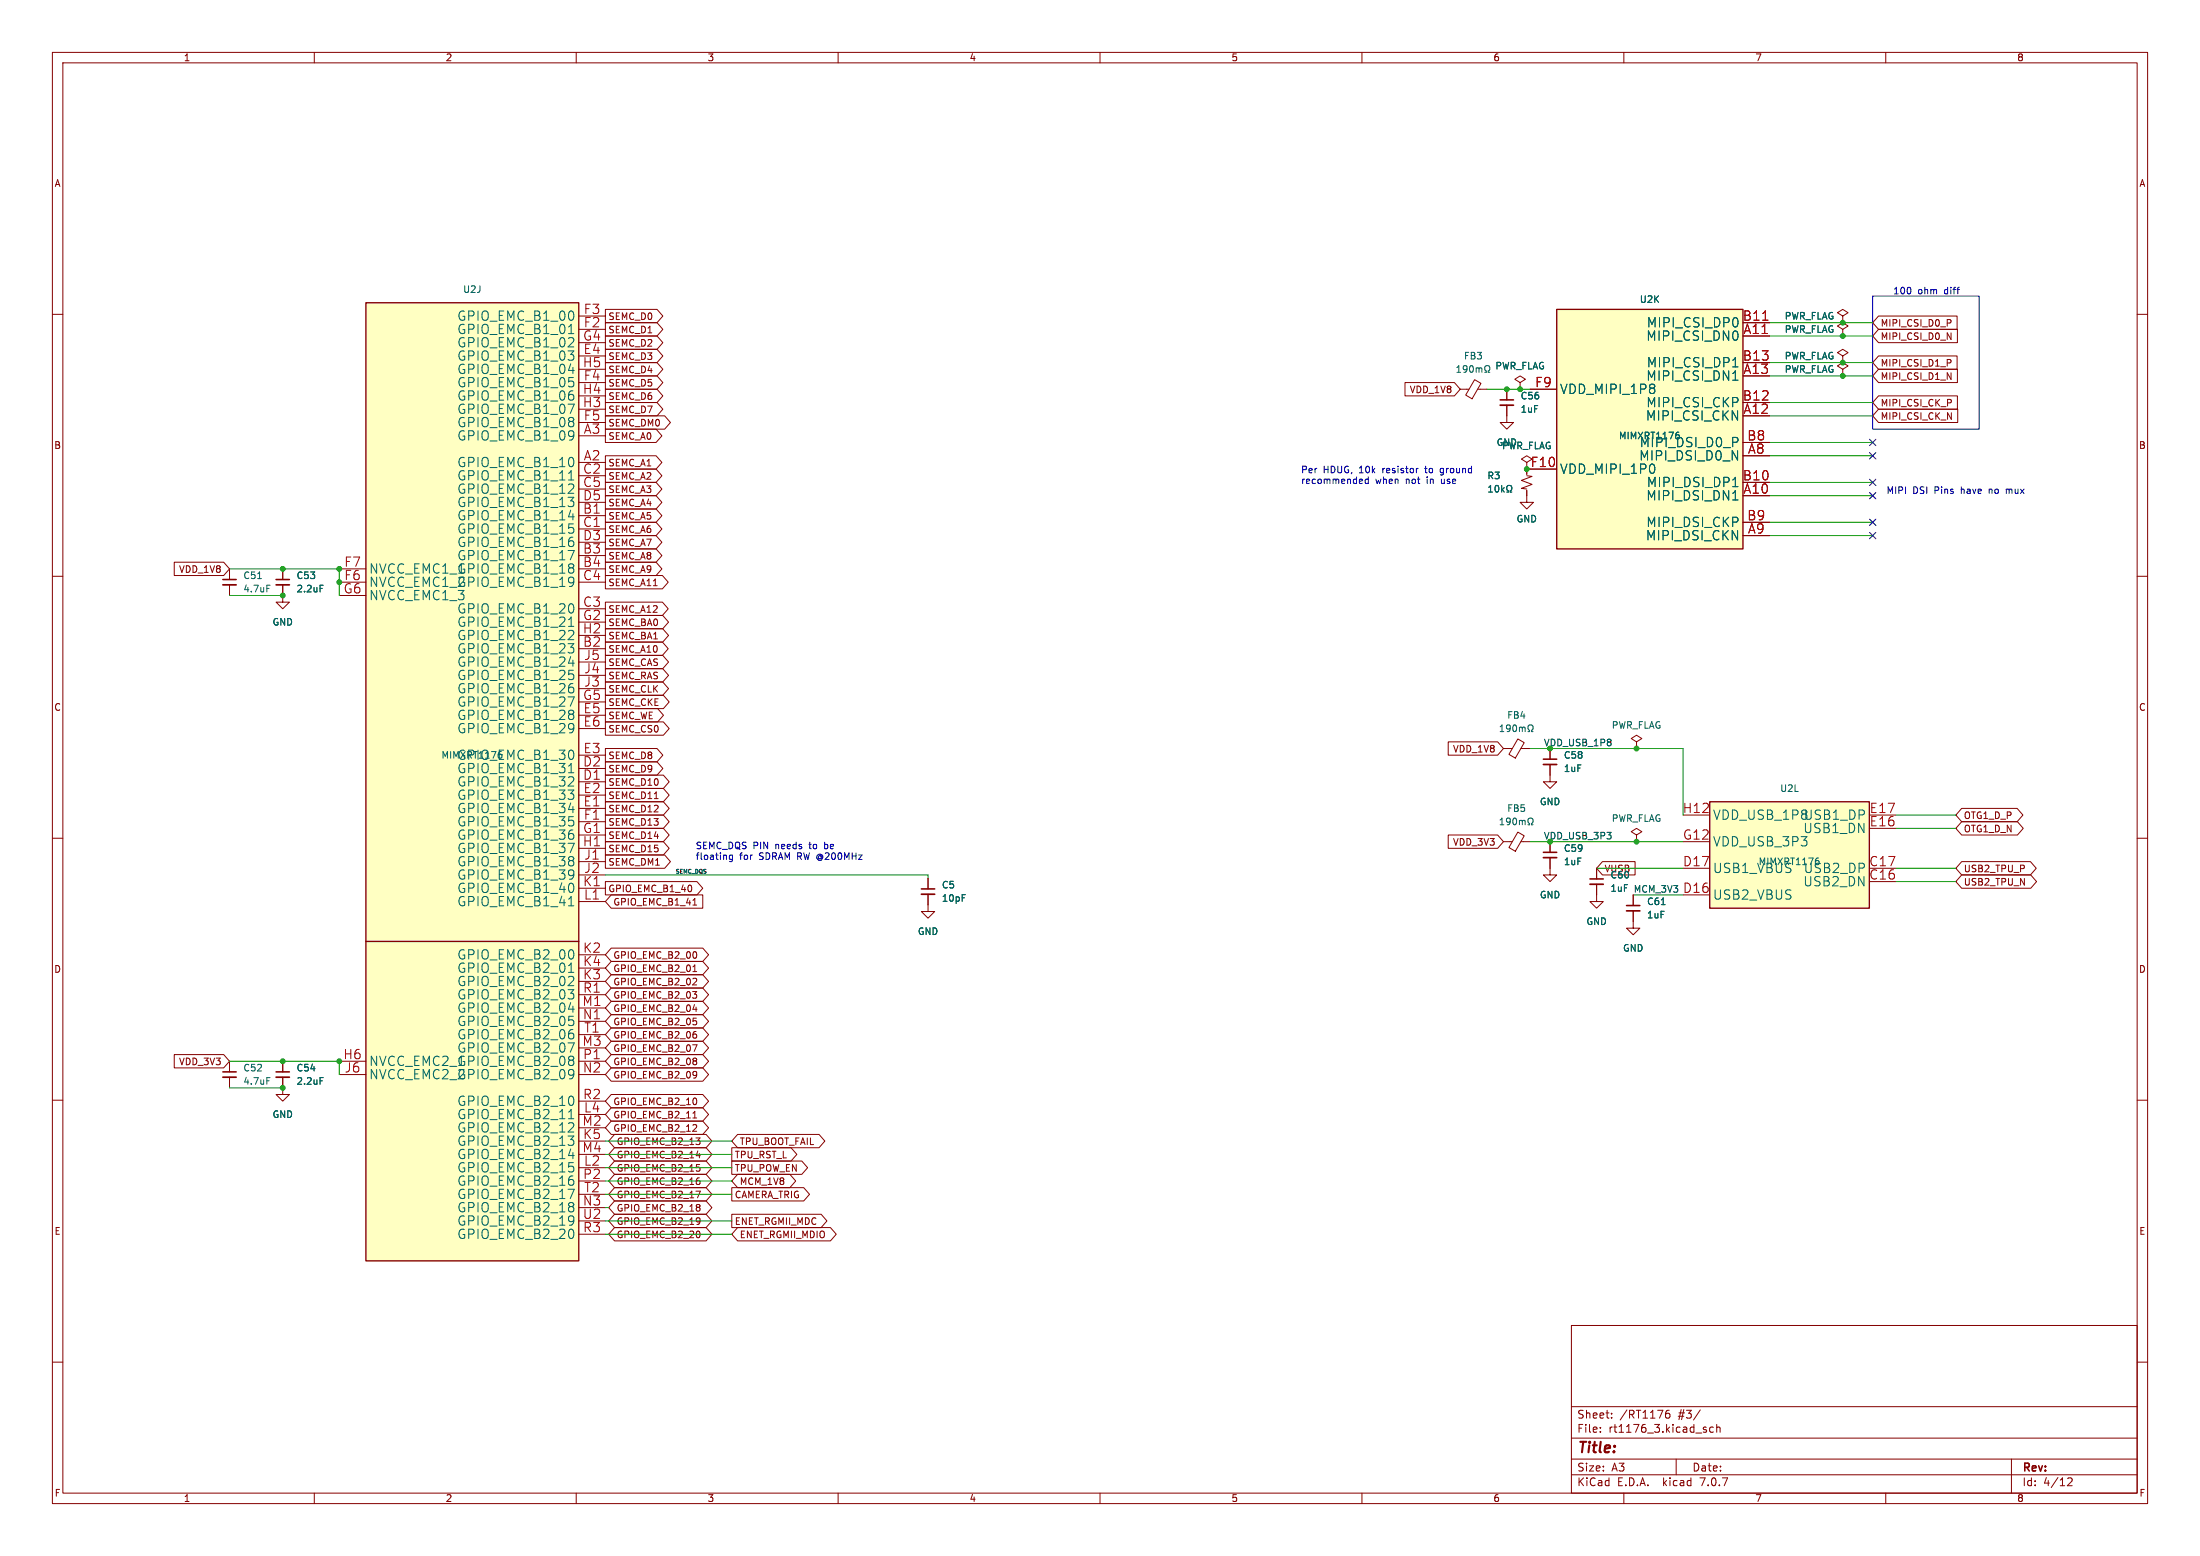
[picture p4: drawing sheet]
<svg xmlns="http://www.w3.org/2000/svg" width="420mm" height="297mm" viewBox="0 0 420 297" stroke-linecap="round" stroke-linejoin="round" font-family="sans-serif">
<g fill="none" stroke="#840000" stroke-width=".19">
<path d="M10 10h400v277h-400zM12 12h396v273h-396zM60 10v2M110 10v2M160 10v2M210 10v2M260 10v2M310 10v2M360 10v2M10 60h2M115.6 59.1h9.8l1.1 1.2-1.1 1.3h-9.8zM408 60h2"/>
<path d="M110.5 67.9h5.1M110.5 62.9h5.1M110.5 60.3h5.1M110.5 73h5.1M110.5 65.4h5.1M110.5 78.1h5.1M110.5 75.6h5.1M110.5 70.5h5.1M115.6 74.3h9.8l1.1 1.3-1.1 1.2h-9.8zM115.6 71.8h9.8l1.1 1.2-1.1 1.3h-9.8zM115.6 64.1h9.8l1.1 1.3-1.1 1.3h-9.8zM115.6 66.7h9.8l1.1 1.2-1.1 1.3h-9.8z"/>
<path d="M115.6 61.6h9.8l1.1 1.3-1.1 1.2h-9.8zM115.6 69.2h9.8l1.1 1.3-1.1 1.3h-9.8zM115.6 79.4h11.3l1.1 1.2-1.1 1.3h-11.3zM115.6 76.8h9.8l1.1 1.3-1.1 1.3h-9.8zM268.2 73h9.5l1.1 1.3-1.1 1.3h-9.5zM278.8 74.3h1.6M281.5 72.5l1.2 .7-1.7 2.9-1.2-.7zM282.1 74.3h1.7M287.7 77.3v3.3h1.2l-1.2 1.3-1.3-1.3h1.3M287.7 74.3v2M290.2 73l1-.6-1-.6-1 .6 1 .6v1.3M290.2 74.3h.1"/>
<path d="M292.1 74.3h5.1M332.7 64.1h5.1M332.7 79.4h5.1M332.7 71.8h5.1M332.7 61.6h5.1M332.7 76.8h5.1M332.7 69.2h5.1M351.8 70.5l1-.6-1-.7-1 .7 1 .6v1.3M351.8 71.8h.1M351.8 67.9l1-.6-1-.6-1 .6 1 .6v1.3M351.8 69.2h.1M351.8 60.3l1-.6-1-.6-1 .6 1 .6v1.3"/>
<path d="M351.8 61.6h.1M351.8 62.9l1-.7-1-.6-1 .6 1 .7v1.2M351.8 64.1h.1M358.6 78.1h15.1v2.5h-15.1l-1.1-1.2zM358.6 62.9h15.1v2.5h-15.1l-1.1-1.3zM358.6 75.6h15.1v2.5h-15.1l-1.1-1.3zM358.6 70.5h15.1v2.5h-15.1l-1.1-1.2zM358.6 67.9h15v2.6h-15l-1.1-1.3zM358.6 60.3h15v2.6h-15l-1.1-1.3zM372.4 68.7v.5M372.4 61.1v.4M110.5 88.3h5.1"/>
<path d="M110.5 83.2h5.1M110.5 98.4h5.1M110.5 90.8h5.1M110.5 93.3h5.1M110.5 95.9h5.1M110.5 80.6h5.1M115.6 87h9.6l1.2 1.3-1.2 1.2h-9.6zM115.6 94.6h9.6l1.2 1.3-1.2 1.3h-9.6zM115.6 97.2h9.6l1.2 1.2-1.2 1.3h-9.6zM115.6 99.7h9.6l1.2 1.3-1.2 1.2h-9.6zM115.6 89.5h9.6l1.2 1.3-1.2 1.3h-9.6zM115.6 92.1h9.6l1.2 1.2-1.2 1.3h-9.6z"/>
<path d="M115.6 81.9h9.6l1.2 1.3-1.2 1.3h-9.6zM291.5 93.6v2.3h1.2l-1.2 1.3-1.3-1.3h1.3M291.5 88.3l1-.7-1-.6-1.1 .6 1.1 .7v1.2M291.5 89.5h.1M291.5 90.8l1 .1-2.1 .8 2.1 .8-2.1 .7 1.1 .1M291.5 89.5v1.1M292.1 89.5h5.1M332.7 94.6h5.1M332.7 87h5.1M332.7 92.1h5.1M332.7 84.5h5.1M332.7 99.7h5.1"/>
<path d="M10 110h2M33.3 107.3h9.4l1.1 1.3-1.1 1.3h-9.4zM43.8 108.6v2M43.8 111.6v2.1M54 111.6v3.3h1.2l-1.2 1.3-1.3-1.3h1.3M54 108.6v2M64.8 108.6h5M64.8 111.1h5M64.8 113.7h5M110.5 106h5.1M110.5 108.6h5.1M110.5 101h5.1"/>
<path d="M110.5 116.2h5.1M110.5 111.1h5.1M110.5 103.5h5.1M110.5 118.7h5.1M115.6 107.3h9.6l1.2 1.3-1.2 1.3h-9.6zM115.6 104.8h9.6l1.2 1.2-1.2 1.3h-9.6zM115.6 109.9h10.9l1.1 1.2-1.1 1.3h-10.9zM115.6 114.9h10.9l1.1 1.3-1.1 1.3h-10.9zM115.6 117.5h10.9l1.1 1.2-1.1 1.3h-10.9zM115.6 102.2h9.6l1.2 1.3-1.2 1.3h-9.6zM332.7 102.2h5.1M408 110h2"/>
<path d="M110.5 123.8h5.1M110.5 136.5h5.1M110.5 139.1h5.1M110.5 134h5.1M110.5 121.3h5.1M110.5 131.4h5.1M110.5 128.9h5.1M110.5 126.4h5.1M115.6 122.6h10.9l1.1 1.2-1.1 1.3h-10.9zM115.6 137.8h11l1.2 1.3-1.2 1.2h-11zM115.6 120h10.9l1.1 1.3-1.1 1.3h-10.9zM115.6 135.3h10l1.1 1.2-1.1 1.3h-10z"/>
<path d="M115.6 125.1h10.9l1.1 1.3-1.1 1.2h-10.9zM115.6 127.6h10.9l1.1 1.3-1.1 1.3h-10.9zM115.6 132.7h11l1.2 1.3-1.2 1.3h-11zM115.6 130.2h10.9l1.1 1.2-1.1 1.3h-10.9zM10 160h2M110.5 149.2h5.1M110.5 146.7h5.1M110.5 154.3h5.1M110.5 151.8h5.1M110.5 144.1h5.1M110.5 156.8h5.1M110.5 159.4h5.1"/>
<path d="M115.6 158.1h11l1.2 1.3-1.2 1.3h-11zM115.6 142.9h9.8l1.1 1.2-1.1 1.3h-9.8zM115.6 148h11l1.2 1.2-1.2 1.3h-11zM115.6 155.6h11l1.2 1.2-1.2 1.3h-11zM115.6 153h11l1.2 1.3-1.2 1.3h-11zM115.6 145.4h9.8l1.1 1.3-1.1 1.3h-9.8zM115.6 150.5h11l1.2 1.3-1.2 1.2h-11zM276.5 159.4h9.4l1.1 1.3-1.1 1.2h-9.4zM276.5 141.6h9.4l1.1 1.3-1.1 1.2h-9.4zM287 142.9h1.7M289.8 158.8l1.2 .7-1.7 3-1.2-.7zM289.8 141l1.2 .8-1.7 2.9-1.2-.7z"/>
<path d="M290.3 142.9h1.8M295.9 145.9v3.3h1.3l-1.3 1.3-1.3-1.3h1.3M295.9 142.9v2M312.4 141.6l1-.6-1-.7-1 .7 1 .6v1.3M312.4 142.9h.1M312.4 159.4l1-.6-1-.7-1 .7 1 .6v1.3M321.3 155.6h5.1M356.9 158.1h5M356.9 155.6h5M374.5 156.8h10.6l1.2 1.3-1.2 1.3h-10.6l-1.1-1.3zM374.5 154.3h10.6l1.1 1.3-1.1 1.2h-10.6l-1.1-1.2zM408 160h2"/>
<path d="M110.5 161.9h5.1M110.5 164.5h5.1M110.5 167h5.1M110.5 169.5h5.1M110.5 172.1h5.1M115.6 160.7h11l1.2 1.2-1.2 1.3h-11zM115.6 163.2h11.3l1.1 1.3-1.1 1.2h-11.3zM115.6 168.3h17.5l1.1 1.2-1.1 1.3h-17.5zM116.7 170.8h17.5v2.6h-17.5l-1.1-1.3zM132 169.2v.8M132.3 172.8h.7M177.2 170.7v3.3h1.2l-1.2 1.3-1.3-1.3h1.3"/>
<path d="M177.2 167.6v2.1M287 160.7h1.7M290.3 160.7h1.8M295.9 163.7v3.3h1.3l-1.3 1.3-1.3-1.3h1.3M295.9 160.7v2M304.8 168.8v3.3h1.3l-1.3 1.3-1.3-1.3h1.3M304.8 165.7v2.1M305.9 164.5h6.2v2.5h-6.2l-1.1-1.3zM311.8 173.9v3.3h1.3l-1.3 1.2-1.3-1.2h1.3M311.8 170.8v2M312.4 160.7h.1M321.3 165.7h5.1"/>
<path d="M321.3 170.8h5.1M321.3 160.7h5.1M356.9 168.3h5M356.9 165.7h5M374.5 164.5h13.1l1.1 1.2-1.1 1.3h-13.1l-1.1-1.3zM374.5 167h13.2l1.1 1.3-1.1 1.2h-13.2l-1.1-1.2zM110.5 182.2h5.1M110.5 187.3h5.1M110.5 184.8h5.1M110.5 192.4h5.1M110.5 194.9h5.1M110.5 189.9h5.1"/>
<path d="M110.5 197.5h5.1M116.7 193.7h17.5l1.1 1.2-1.1 1.3h-17.5l-1.1-1.3zM116.7 196.2h17.5l1.1 1.3-1.1 1.3h-17.5l-1.1-1.3zM116.7 181h17.5l1.1 1.2-1.1 1.3h-17.5l-1.1-1.3zM116.7 188.6h17.5l1.1 1.3-1.1 1.2h-17.5l-1.1-1.2zM116.7 183.5h17.5l1.1 1.3-1.1 1.3h-17.5l-1.1-1.3zM116.7 186.1h17.5l1.1 1.2-1.1 1.3h-17.5l-1.1-1.3zM116.7 191.1h17.5l1.1 1.3-1.1 1.3h-17.5l-1.1-1.3zM116.7 198.8h17.5l1.1 1.2-1.1 1.3h-17.5l-1.1-1.3zM132.2 189.3h.8l-.4 .4M132.2 188h.8M132.2 199.4h.9l-.6 1.3"/>
<path d="M132.3 185.5h.7M132.3 192.7h.8M132.9 195v.5M132.9 181.9v.8M132.9 186.8v.5M132.9 189.9v.5M132.9 197.5v.5M10 210h2M33.3 201.3h9.4l1.1 1.3-1.1 1.2h-9.4zM43.8 202.6v2M43.8 205.6v2M54 205.6v3.3h1.2l-1.2 1.3-1.3-1.3h1.3"/>
<path d="M54 202.6v2M64.8 202.6h5M64.8 205.1h5M110.5 202.6h5.1M110.5 205.1h5.1M110.5 217.8h5.1M110.5 212.7h5.1M110.5 215.3h5.1M110.5 200h5.1M110.5 210.2h5.1M116.7 201.3h17.5l1.1 1.3-1.1 1.2h-17.5l-1.1-1.2zM116.7 203.8h17.5l1.1 1.3-1.1 1.3h-17.5l-1.1-1.3z"/>
<path d="M116.7 208.9h17.5l1.1 1.3-1.1 1.3h-17.5l-1.1-1.3zM116.7 211.5h17.5l1.1 1.2-1.1 1.3h-17.5l-1.1-1.3zM116.7 214h17.5l1.1 1.3-1.1 1.2h-17.5l-1.1-1.2zM117.3 216.5h17.5l1.1 1.3-1.1 1.3h-17.5l-1.1-1.3zM117.3 219.1h17.5l1.1 1.2-1.1 1.3h-17.5l-1.1-1.3zM132.2 215.9h.8M132.3 213.4h.7M132.9 217.2h.7l-.4 .5M132.9 202.1v.3M132.9 202.6v.5M132.9 204.6v.9M132.9 209.8v.8"/>
<path d="M132.9 214.8v.4M133 205l-.1 .2M133.6 217.8v.6M139.7 219.1h11.3l1.1 1.2-1.1 1.3h-11.3zM140.8 216.5h15.6l1.1 1.3-1.1 1.3h-15.6l-1.1-1.3zM408 210h2M110.5 222.9h5.1M110.5 220.3h5.1M110.5 230.5h5.1M110.5 225.4h5.1M110.5 235.6h5.1M110.5 228h5.1"/>
<path d="M110.5 233h5.1M117.3 234.3h17.5l1.1 1.3-1.1 1.3h-17.5l-1.1-1.3zM117.3 231.8h17.5l1.1 1.2-1.1 1.3h-17.5l-1.1-1.3zM117.3 221.6h17.5l1.1 1.3-1.1 1.3h-17.5l-1.1-1.3zM117.3 226.7h17.5l1.1 1.3-1.1 1.2h-17.5l-1.1-1.2zM117.3 224.2h17.5l1.1 1.2-1.1 1.3h-17.5l-1.1-1.3zM117.3 229.2h17.5l1.1 1.3-1.1 1.3h-17.5l-1.1-1.3zM132.9 227.4h.8l-.5 1.2M132.9 220.6h.8M133.6 235.2v.8M133.6 222.9v.5M133.6 225.4v.6"/>
<path d="M133.6 230v.3M133.6 230.6v.5M133.6 232.6v.8M133.6 233v.1M139.7 231.8h17.1l1.1 1.2-1.1 1.3h-17.1zM139.7 221.6h13.4l1.1 1.3-1.1 1.3h-13.4zM139.7 226.7h13.7l1.1 1.3-1.1 1.2h-13.7zM140.8 234.3h17.7l1.1 1.3-1.1 1.3h-17.7l-1.1-1.3zM140.8 224.2h10l1.1 1.2-1.1 1.3h-10l-1.1-1.3zM10 260h2M300 253h108v32h-108zM408 260h2"/>
<path d="M300 278.5h108M300 274.5h108M300 268.5h108M305.5 273.2v.2M305.5 272.5v.1M307.7 270.5v.2M307.7 269.8v.1M318.7 269.2a.59 .59 0 0 0-.8 .6v.6l.2 .2 .4 .1 .2-.2 .1-.5-.1-.2h-.5l-.3 .2M320 278.5v3M324.6 269.1l-1.3 1.9M325.7 273v.3M327.1 272.5l-.4-.1-.3 .3 .1 .6h.6"/>
<path d="M327.7 272.5l.2-.1 .4 .1 .1 .9M327.7 271.9v1.5M384 278.5v6.5M60 285v2M110 285v2M160 285v2M210 285v2M260 285v2M300 281.5h108M310 285v2M360 285v2M394.7 282.2l.6-.1 .2 .1 .1 .3-.9 1.1h.9"/>
</g>
<path d="M286.4 77.3h2.5M42.5 111.6h2.6M52.7 111.6h2.5M294.6 145.9h2.6M175.9 170.7h2.5M294.6 163.7h2.6M303.5 168.8h2.6M310.5 173.9h2.6M42.5 205.6h2.6M52.7 205.6h2.5" fill="none" stroke="#840000" stroke-width=".33"/>
<path d="M286.4 76.3h2.5M42.5 110.6h2.6M52.7 110.6h2.5M294.6 144.9h2.6M175.9 169.7h2.5M294.6 162.7h2.6M303.5 167.8h2.6M310.5 172.8h2.6M42.5 204.6h2.6M52.7 204.6h2.5" fill="none" stroke="#840000" stroke-width=".3"/>
<g fill="none" stroke="#006464" stroke-width=".19">
<path d="M108.5 63.7h1M278.1 71.1h.7M278.1 70.2l.4-.4v1.3M280.1 70.3l-.3 .3-.3-.1-.2-.2 .1-.4 .4-.1 .3 .2-.1 .8-.2 .2-.3 .1M280.7 69.9l.1-.1a.68 .68 0 0 1 .5 .6 .68 .68 0 0 1-.5 .7l-.3-.5zM281.8 70.2v.9M281.8 70.3l.4-.1 .2 .2M282.4 70.4l.1-.2 .3 .1 .1 .8M282.4 70.4v.7M283.4 71.1h.3v-.3a.54 .54 0 0 1-.2-.7 .54 .54 0 0 1 .7-.2l.2 .6-.3 .3v.3h.3M330.8 72.6h1M330.8 70h1"/>
<path d="M108.5 91.6h1M284.2 93.9h.7M284.2 93l.4-.3v1.2M285.5 92.8l.2-.1a.68 .68 0 0 1 .5 .6 .68 .68 0 0 1-.5 .6l-.3-.5zM286.7 92.7v1.2M286.8 93.4l.4 .5M287.2 93.1l-.5 .5M287.6 93.9h.3v-.2a.54 .54 0 0 1-.2-.8 .54 .54 0 0 1 .7-.2l.2 .6-.3 .4v.2h.3M320.3 82.5h.2M330.8 95.4h1M330.8 92.9h1M49.2 110.4h.7"/>
<path d="M50.9 111.7h.6M61.1 111.7h.6M108.5 119.6h1M286.4 138.7l.3-.3v1.2M286.4 139.6h.7M288.3 138.9l-.2 .3-.4-.1-.1-.2v-.4l.5-.1 .2 .2v.7l-.2 .3h-.4M288.9 138.5l.2-.1a.68 .68 0 0 1 .4 .6 .68 .68 0 0 1-.4 .6l-.3-.4zM290.1 138.8v.8M290.1 138.9l.3-.1 .2 .2M290.6 139v.6M290.6 139l.2-.2 .3 .1 .1 .7M291.7 139.6h.3v-.2a.54 .54 0 0 1-.3-.7 .54 .54 0 0 1 .8-.3l.2 .6-.3 .4v.2h.3"/>
<path d="M108.5 147.5h1M286.4 157.4h.7M286.4 156.5l.3-.3v1.2M288.3 156.7l-.2 .2h-.4l-.1-.2v-.4l.5-.1 .2 .2v.7l-.2 .3h-.4M288.9 156.3l.2-.1a.68 .68 0 0 1 .4 .6 .68 .68 0 0 1-.4 .6l-.3-.5zM290.1 156.6v.8M290.1 156.7l.3-.1 .2 .2M290.6 156.8l.2-.2h.3l.1 .8M290.6 156.8v.6M291.7 157.4h.3v-.2a.54 .54 0 0 1-.3-.8 .54 .54 0 0 1 .8-.2l.2 .6-.3 .4v.2h.3M108.5 172.9h1M317.2 172.7h.7"/>
<path d="M346.9 163.8h.3M108.5 185.6h1M50.9 205.7h.6M61.1 205.7h.6M108.5 213.5h1"/>
</g>
<g fill="#ffffc2" stroke="#ffffc2" stroke-width=".19">
<path d="M69.8 57.8h40.7v182.9h-40.7z"/>
<path d="M326.4 153h30.5v20.4h-30.5z"/>
<path d="M297.2 59.1h35.5v45.7h-35.5z"/>
</g>
<path d="M69.8 57.8h40.7v182.9h-40.7zM297.2 59.1h35.5v45.7h-35.5zM326.4 153h30.5v20.4h-30.5zM69.8 179.7h40.7" fill="none" stroke="#840000" stroke-width=".25"/>
<path d="M336.5 61.1h1" fill="none" stroke="#a90000" stroke-width=".19"/>
<path d="M357.5 56.5h20.3v25.4h-20.3zM260.1 91.5v.3l-.6 .1M261.2 91v1.3M261.2 91.5l-.4-.1-.2 .3 .1 .5h.5M270.8 89.4l-.3 .1M275 90.6l.1 .1M275.2 89.4l-.3 .2v.4l.3 .3M383 93.4v.8M383.2 93.4l-.2 .1M139.8 163.2v1l-.2 .3-.3-.1M139.8 163.3l-.3-.1-.3 .2 .1 .6h.5" fill="none" stroke="#0000c2" stroke-width=".19"/>
<g fill="none" stroke="#009600" stroke-width=".19">
<path d="M283.8 74.3h8.3M337.8 64.1h19.7M337.8 61.6h19.7M337.8 79.4h19.7M337.8 71.8h19.7M337.8 69.2h19.7M337.8 76.8h19.7M291.5 89.5h.6M337.8 84.5h19.7M337.8 94.6h19.7M337.8 92.1h19.7M337.8 99.7h19.7"/>
<path d="M337.8 87h19.7M43.8 108.6h21v5.1M43.8 113.7h10.2M337.8 102.2h19.7M292.1 142.9h29.2v12.7M361.9 158.1h11.5M361.9 155.6h11.5M115.6 167h61.6v.6M292.1 160.7h29.2M304.8 165.7h16.5M311.8 170.8h9.5M361.9 165.7h11.5"/>
<path d="M361.9 168.3h11.5M43.8 202.6h21v2.5M43.8 207.6h10.2M115.6 217.8h24.1M115.6 230.5h.6M115.6 228h24.1M115.6 222.9h24.1M115.6 233h24.1M115.6 225.4h24.1M115.6 235.6h24.1M115.6 220.3h24.1"/>
</g>
<path d="M356.9 99.1l1.2 1.2M356.9 91.5l1.2 1.2M356.9 86.4l1.2 1.2M356.9 94l1.2 1.2M356.9 83.8l1.2 1.3M358.1 99.1l-1.2 1.2M358.1 91.5l-1.2 1.2M358.1 86.4l-1.2 1.2M358.1 94l-1.2 1.2M358.1 83.8l-1.2 1.3M356.9 101.6l1.2 1.2M358.1 101.6l-1.2 1.2" fill="none" stroke="#000084" stroke-width=".19"/>
<g fill="#009600" stroke="#009600" stroke-width=".19">
<circle cx="351.8" cy="71.8" r=".46"/>
<circle cx="351.8" cy="64.1" r=".46"/>
<circle cx="351.8" cy="61.6" r=".46"/>
<circle cx="351.8" cy="69.2" r=".46"/>
<circle cx="291.5" cy="89.5" r=".46"/>
<circle cx="287.7" cy="74.3" r=".46"/>
<circle cx="312.4" cy="142.9" r=".46"/>
<circle cx="290.2" cy="74.3" r=".46"/>
<circle cx="312.4" cy="160.7" r=".46"/>
<circle cx="64.8" cy="111.1" r=".46"/>
<circle cx="64.8" cy="108.6" r=".46"/>
<circle cx="54" cy="113.7" r=".46"/>
<circle cx="54" cy="108.6" r=".46"/>
<circle cx="64.8" cy="202.6" r=".46"/>
<circle cx="54" cy="207.6" r=".46"/>
<circle cx="54" cy="202.6" r=".46"/>
</g>
<text font-size="2.8" fill="#840000" x="301" y="277.9">Title:</text>
<g font-size="2.5" fill="#006464">
<text x="87.3" y="64">GPIO_EMC_B1_01</text>
<text x="87.3" y="61.4">GPIO_EMC_B1_00</text>
<text x="314.3" y="65.3">MIPI_CSI_DN0</text>
<text x="314.4" y="62.7">MIPI_CSI_DP0</text>
<text x="87.3" y="69.1">GPIO_EMC_B1_03</text>
<text x="87.3" y="66.5">GPIO_EMC_B1_02</text>
<text x="87.3" y="71.6">GPIO_EMC_B1_04</text>
<text x="314.4" y="70.3">MIPI_CSI_DP1</text>
<text x="87.3" y="74.1">GPIO_EMC_B1_05</text>
<text x="87.3" y="76.7">GPIO_EMC_B1_06</text>
<text x="297.7" y="75.4">VDD_MIPI_1P8</text>
<text x="314.3" y="72.9">MIPI_CSI_DN1</text>
<text x="314.3" y="78">MIPI_CSI_CKP</text>
<text x="87.3" y="81.8">GPIO_EMC_B1_08</text>
<text x="87.3" y="79.2">GPIO_EMC_B1_07</text>
<text x="314.2" y="80.5">MIPI_CSI_CKN</text>
<text x="87.3" y="89.4">GPIO_EMC_B1_10</text>
<text x="87.3" y="84.3">GPIO_EMC_B1_09</text>
<text x="312.9" y="88.1">MIPI_DSI_D0_N</text>
<text x="313" y="85.6">MIPI_DSI_D0_P</text>
<text x="87.3" y="91.9">GPIO_EMC_B1_11</text>
<text x="87.3" y="94.5">GPIO_EMC_B1_12</text>
<text x="297.7" y="90.7">VDD_MIPI_1P0</text>
<text x="314.3" y="95.7">MIPI_DSI_DN1</text>
<text x="314.4" y="93.2">MIPI_DSI_DP1</text>
<text x="87.3" y="99.5">GPIO_EMC_B1_14</text>
<text x="87.3" y="97">GPIO_EMC_B1_13</text>
<text x="314.3" y="100.8">MIPI_DSI_CKP</text>
<text x="87.3" y="107.2">GPIO_EMC_B1_17</text>
<text x="87.3" y="102.1">GPIO_EMC_B1_15</text>
<text x="87.3" y="104.6">GPIO_EMC_B1_16</text>
<text x="314.2" y="103.4">MIPI_DSI_CKN</text>
<text x="70.4" y="112.2">NVCC_EMC1_2GPIO_EMC_B1_19</text>
<text x="70.4" y="109.7">NVCC_EMC1_1GPIO_EMC_B1_18</text>
<text x="70.4" y="114.8">NVCC_EMC1_3</text>
<text x="87.3" y="117.3">GPIO_EMC_B1_20</text>
<text x="87.3" y="119.9">GPIO_EMC_B1_21</text>
<text x="87.3" y="124.9">GPIO_EMC_B1_23</text>
<text x="87.3" y="122.4">GPIO_EMC_B1_22</text>
<text x="87.3" y="130">GPIO_EMC_B1_25</text>
<text x="87.3" y="127.5">GPIO_EMC_B1_24</text>
<text x="87.3" y="137.6">GPIO_EMC_B1_28</text>
<text x="87.3" y="135.1">GPIO_EMC_B1_27</text>
<text x="87.3" y="132.6">GPIO_EMC_B1_26</text>
<text x="87.3" y="140.2">GPIO_EMC_B1_29</text>
<text x="87.3" y="147.8">GPIO_EMC_B1_31</text>
<text x="87.3" y="145.3">GPIO_EMC_B1_30</text>
<text x="87.3" y="150.3">GPIO_EMC_B1_32</text>
<text x="87.3" y="155.4">GPIO_EMC_B1_34</text>
<text x="87.3" y="152.9">GPIO_EMC_B1_33</text>
<text x="87.3" y="158">GPIO_EMC_B1_35</text>
<text x="87.3" y="160.5">GPIO_EMC_B1_36</text>
<text x="326.9" y="161.8">VDD_USB_3P3</text>
<text x="326.9" y="156.7">VDD_USB_1P8USB1_DP</text>
<text x="344.2" y="159.2">USB1_DN</text>
<text x="87.3" y="163">GPIO_EMC_B1_37</text>
<text x="87.3" y="165.6">GPIO_EMC_B1_38</text>
<text x="326.9" y="166.9">USB1_VBUS</text>
<text x="344.3" y="166.9">USB2_DP</text>
<text x="87.3" y="168.1">GPIO_EMC_B1_39</text>
<text x="87.3" y="170.7">GPIO_EMC_B1_40</text>
<text x="87.3" y="173.2">GPIO_EMC_B1_41</text>
<text x="326.9" y="171.9">USB2_VBUS</text>
<text x="344.2" y="169.4">USB2_DN</text>
<text x="87.3" y="183.4">GPIO_EMC_B2_00</text>
<text x="87.3" y="185.9">GPIO_EMC_B2_01</text>
<text x="87.3" y="188.4">GPIO_EMC_B2_02</text>
<text x="87.3" y="191">GPIO_EMC_B2_03</text>
<text x="87.3" y="193.5">GPIO_EMC_B2_04</text>
<text x="87.3" y="196.1">GPIO_EMC_B2_05</text>
<text x="70.4" y="203.7">NVCC_EMC2_1GPIO_EMC_B2_08</text>
<text x="87.3" y="201.1">GPIO_EMC_B2_07</text>
<text x="87.3" y="198.6">GPIO_EMC_B2_06</text>
<text x="70.4" y="206.2">NVCC_EMC2_2GPIO_EMC_B2_09</text>
<text x="87.3" y="213.8">GPIO_EMC_B2_11</text>
<text x="87.3" y="211.3">GPIO_EMC_B2_10</text>
<text x="87.3" y="218.9">GPIO_EMC_B2_13</text>
<text x="87.3" y="216.4">GPIO_EMC_B2_12</text>
<text x="87.3" y="221.5">GPIO_EMC_B2_14</text>
<text x="87.3" y="224">GPIO_EMC_B2_15</text>
<text x="87.3" y="226.5">GPIO_EMC_B2_16</text>
<text x="87.3" y="231.6">GPIO_EMC_B2_18</text>
<text x="87.3" y="229.1">GPIO_EMC_B2_17</text>
<text x="87.3" y="236.7">GPIO_EMC_B2_20</text>
<text x="87.3" y="234.2">GPIO_EMC_B2_19</text>
</g>
<g font-size="2.5" fill="#a90000">
<text x="111.2" y="65.2">G4</text>
<text x="111.4" y="62.6">F2</text>
<text x="111.4" y="60.1">F3</text>
<text x="332.6" y="61.3">B11</text>
<text x="332.8" y="63.9">A11</text>
<text x="111.2" y="70.2">H5</text>
<text x="111.3" y="67.7">E4</text>
<text x="332.6" y="69">B13</text>
<text x="332.8" y="71.5">A13</text>
<text x="111.2" y="77.9">H3</text>
<text x="111.2" y="75.3">H4</text>
<text x="111.4" y="72.8">F4</text>
<text x="293" y="74">F9</text>
<text x="332.6" y="76.6">B12</text>
<text x="111.4" y="82.9">A3</text>
<text x="111.4" y="80.4">F5</text>
<text x="332.8" y="79.1">A12</text>
<text x="111.4" y="88">A2</text>
<text x="292.1" y="89.3">F10</text>
<text x="333.5" y="84.2">B8</text>
<text x="333.6" y="86.7">A8</text>
<text x="111.2" y="90.6">C2</text>
<text x="111.2" y="93.1">C5</text>
<text x="111.2" y="95.6">D5</text>
<text x="332.6" y="91.8">B10</text>
<text x="332.8" y="94.4">A10</text>
<text x="111.2" y="98.2">B1</text>
<text x="111.2" y="100.7">C1</text>
<text x="333.5" y="99.4">B9</text>
<text x="333.6" y="102">A9</text>
<text x="111.2" y="105.8">B3</text>
<text x="111.2" y="103.3">D3</text>
<text x="65.5" y="113.4">G6</text>
<text x="65.7" y="110.9">F6</text>
<text x="65.7" y="108.3">F7</text>
<text x="111.2" y="108.3">B4</text>
<text x="111.2" y="110.9">C4</text>
<text x="111.2" y="116">C3</text>
<text x="111.2" y="118.5">G2</text>
<text x="111.2" y="121">H2</text>
<text x="111.2" y="123.6">B2</text>
<text x="111.5" y="131.2">J3</text>
<text x="111.5" y="128.7">J4</text>
<text x="111.5" y="126.1">J5</text>
<text x="111.2" y="133.7">G5</text>
<text x="111.3" y="136.3">E5</text>
<text x="111.3" y="143.9">E3</text>
<text x="111.3" y="138.8">E6</text>
<text x="111.2" y="149">D1</text>
<text x="111.2" y="146.4">D2</text>
<text x="111.3" y="154.1">E1</text>
<text x="111.3" y="151.5">E2</text>
<text x="321.2" y="155.3">H12</text>
<text x="356.9" y="155.3">E17</text>
<text x="111.2" y="161.7">H1</text>
<text x="111.2" y="159.1">G1</text>
<text x="111.4" y="156.6">F1</text>
<text x="321.2" y="160.4">G12</text>
<text x="356.9" y="157.9">E16</text>
<text x="111.5" y="164.2">J1</text>
<text x="111.5" y="166.8">J2</text>
<text x="321.2" y="165.5">D17</text>
<text x="356.8" y="165.5">C17</text>
<text x="111.2" y="169.3">K1</text>
<text x="111.4" y="171.8">L1</text>
<text x="321.2" y="170.6">D16</text>
<text x="356.8" y="168">C16</text>
<text x="111.2" y="182">K2</text>
<text x="111.2" y="184.5">K4</text>
<text x="111.2" y="187.1">K3</text>
<text x="111.2" y="189.6">R1</text>
<text x="111.1" y="192.2">M1</text>
<text x="111.2" y="194.7">N1</text>
<text x="111.5" y="197.2">T1</text>
<text x="65.5" y="202.3">H6</text>
<text x="111.1" y="199.8">M3</text>
<text x="111.2" y="202.3">P1</text>
<text x="65.7" y="204.9">J6</text>
<text x="111.2" y="204.9">N2</text>
<text x="111.2" y="209.9">R2</text>
<text x="111.1" y="215">M2</text>
<text x="111.4" y="212.5">L4</text>
<text x="111.1" y="220.1">M4</text>
<text x="111.2" y="217.6">K5</text>
<text x="111.2" y="225.2">P2</text>
<text x="111.4" y="222.6">L2</text>
<text x="111.5" y="227.7">T2</text>
<text x="111.2" y="230.3">N3</text>
<text x="111.2" y="232.8">U2</text>
<text x="111.2" y="235.3">R3</text>
</g>
<g font-size="2.1" fill="#840000">
<text x="301" y="273.7">File:</text>
<text x="301" y="271">Sheet:</text>
<text x="307.1" y="273.7">rt1176_3.kicad_sch</text>
<text x="309.2" y="271">/RT1176</text>
<text x="320.4" y="271">#3/</text>
<text x="301" y="281.1">Size:</text>
<text x="307.6" y="281.1">A3</text>
<text x="323" y="281.1">Date:</text>
<text x="386" y="281.3">Rev:</text>
<text x="301" y="283.9">KiCad</text>
<text x="308.7" y="283.9">E.D.A.</text>
<text x="317.6" y="283.9">kicad</text>
<text x="324.8" y="283.9">7.0.7</text>
<text x="386" y="283.9">Id:</text>
<text x="390.1" y="283.9">4/12</text>
</g>
<g font-size="1.8" fill="#840000">
<text x="35" y="11.9">1</text>
<text x="85" y="11.9">2</text>
<text x="135" y="11.9">3</text>
<text x="185" y="11.9">4</text>
<text x="235" y="11.9">5</text>
<text x="285" y="11.9">6</text>
<text x="335" y="11.9">7</text>
<text x="385" y="11.9">8</text>
<text x="10.3" y="35.9">A</text>
<text x="408.3" y="35.9">A</text>
<text x="116" y="61.3">SEMC_D0</text>
<text x="116" y="63.8">SEMC_D1</text>
<text x="358.9" y="65.1">MIPI_CSI_D0_N</text>
<text x="358.9" y="62.5">MIPI_CSI_D0_P</text>
<text x="116" y="66.4">SEMC_D2</text>
<text x="116" y="68.9">SEMC_D3</text>
<text x="116" y="71.4">SEMC_D4</text>
<text x="358.9" y="70.2">MIPI_CSI_D1_P</text>
<text x="116" y="76.5">SEMC_D6</text>
<text x="116" y="74">SEMC_D5</text>
<text x="269" y="75.2">VDD_1V8</text>
<text x="358.9" y="77.8">MIPI_CSI_CK_P</text>
<text x="358.9" y="72.7">MIPI_CSI_D1_N</text>
<text x="116" y="81.6">SEMC_DM0</text>
<text x="116" y="79.1">SEMC_D7</text>
<text x="358.9" y="80.3">MIPI_CSI_CK_N</text>
<text x="10.3" y="85.9">B</text>
<text x="116" y="89.2">SEMC_A1</text>
<text x="116" y="84.1">SEMC_A0</text>
<text x="408.2" y="85.9">B</text>
<text x="116" y="91.8">SEMC_A2</text>
<text x="116" y="94.3">SEMC_A3</text>
<text x="116" y="96.8">SEMC_A4</text>
<text x="116" y="99.4">SEMC_A5</text>
<text x="116" y="101.9">SEMC_A6</text>
<text x="116" y="107">SEMC_A8</text>
<text x="116" y="104.5">SEMC_A7</text>
<text x="34.1" y="109.5">VDD_1V8</text>
<text x="116" y="109.5">SEMC_A9</text>
<text x="116" y="112.1">SEMC_A11</text>
<text x="116" y="117.2">SEMC_A12</text>
<text x="116" y="119.7">SEMC_BA0</text>
<text x="116" y="124.8">SEMC_A10</text>
<text x="116" y="122.2">SEMC_BA1</text>
<text x="116" y="127.3">SEMC_CAS</text>
<text x="116" y="129.9">SEMC_RAS</text>
<text x="10.3" y="135.9">C</text>
<text x="116" y="137.5">SEMC_WE</text>
<text x="116" y="134.9">SEMC_CKE</text>
<text x="116" y="132.4">SEMC_CLK</text>
<text x="408.2" y="135.9">C</text>
<text x="116" y="140">SEMC_CS0</text>
<text x="277.3" y="143.8">VDD_1V8</text>
<text x="116" y="145.1">SEMC_D8</text>
<text x="116" y="147.6">SEMC_D9</text>
<text x="116" y="150.2">SEMC_D10</text>
<text x="116" y="155.3">SEMC_D12</text>
<text x="116" y="152.7">SEMC_D11</text>
<text x="116" y="160.3">SEMC_D14</text>
<text x="116" y="157.8">SEMC_D13</text>
<text x="277.3" y="161.6">VDD_3V3</text>
<text x="374.8" y="159.1">OTG1_D_N</text>
<text x="374.8" y="156.5">OTG1_D_P</text>
<text x="116" y="162.9">SEMC_D15</text>
<text x="116" y="165.4">SEMC_DM1</text>
<text x="306.2" y="166.7">VUSB</text>
<text x="374.8" y="166.7">USB2_TPU_P</text>
<text x="116" y="170.5">GPIO_EMC_B1_40</text>
<text x="117" y="173">GPIO_EMC_B1_41</text>
<text x="374.8" y="169.2">USB2_TPU_N</text>
<text x="10.3" y="185.9">D</text>
<text x="117" y="183.2">GPIO_EMC_B2_00</text>
<text x="117" y="185.7">GPIO_EMC_B2_01</text>
<text x="408.2" y="185.9">D</text>
<text x="117" y="190.8">GPIO_EMC_B2_03</text>
<text x="117" y="188.3">GPIO_EMC_B2_02</text>
<text x="117" y="195.9">GPIO_EMC_B2_05</text>
<text x="117" y="193.4">GPIO_EMC_B2_04</text>
<text x="34.1" y="203.5">VDD_3V3</text>
<text x="117" y="198.4">GPIO_EMC_B2_06</text>
<text x="117" y="201">GPIO_EMC_B2_07</text>
<text x="117" y="203.5">GPIO_EMC_B2_08</text>
<text x="117" y="206.1">GPIO_EMC_B2_09</text>
<text x="117" y="211.1">GPIO_EMC_B2_10</text>
<text x="117" y="213.7">GPIO_EMC_B2_11</text>
<text x="117" y="216.2">GPIO_EMC_B2_12</text>
<text x="117.6" y="218.8">GPIO_EMC_B2_13</text>
<text x="117.6" y="221.3">GPIO_EMC_B2_14</text>
<text x="140.2" y="221.3">TPU_RST_L</text>
<text x="141.1" y="218.8">TPU_BOOT_FAIL</text>
<text x="117.6" y="223.8">GPIO_EMC_B2_15</text>
<text x="117.6" y="226.4">GPIO_EMC_B2_16</text>
<text x="140.2" y="223.8">TPU_POW_EN</text>
<text x="141.1" y="226.4">MCM_1V8</text>
<text x="117.6" y="234">GPIO_EMC_B2_19</text>
<text x="117.6" y="228.9">GPIO_EMC_B2_17</text>
<text x="117.6" y="231.5">GPIO_EMC_B2_18</text>
<text x="140.2" y="234">ENET_RGMII_MDC</text>
<text x="140.2" y="228.9">CAMERA_TRIG</text>
<text x="10.3" y="235.9">E</text>
<text x="117.6" y="236.5">GPIO_EMC_B2_20</text>
<text x="141.1" y="236.5">ENET_RGMII_MDIO</text>
<text x="408.3" y="235.9">E</text>
<text x="10.3" y="285.9">F</text>
<text x="35" y="286.9">1</text>
<text x="85" y="286.9">2</text>
<text x="135" y="286.9">3</text>
<text x="185" y="286.9">4</text>
<text x="235" y="286.9">5</text>
<text x="285" y="286.9">6</text>
<text x="335" y="286.9">7</text>
<text x="385" y="286.9">8</text>
<text x="408.3" y="285.9">F</text>
</g>
<g font-size="1.8" fill="#006464">
<text x="88.3" y="56.1">U2J</text>
<text x="313" y="58">U2K</text>
<text x="340.6" y="61.2">PWR_FLAG</text>
<text x="340.6" y="63.7">PWR_FLAG</text>
<text x="279.4" y="68.8">FB3</text>
<text x="285.4" y="70.7">PWR_FLAG</text>
<text x="340.6" y="71.3">PWR_FLAG</text>
<text x="340.6" y="68.8">PWR_FLAG</text>
<text x="290.2" y="76.4">C56</text>
<text x="290.2" y="79">1uF</text>
<text x="285.6" y="85.3">GND</text>
<text x="286.6" y="86">PWR_FLAG</text>
<text x="309" y="84">MIMXRT1176</text>
<text x="283.9" y="91.7">R3</text>
<text x="289.4" y="99.9">GND</text>
<text x="46.4" y="110.7">C51</text>
<text x="46.4" y="113.3">4.7uF</text>
<text x="56.5" y="110.7">C53</text>
<text x="56.5" y="113.3">2.2uF</text>
<text x="51.9" y="119.6">GND</text>
<text x="287.6" y="137.4">FB4</text>
<text x="307.6" y="139.3">PWR_FLAG</text>
<text x="84.2" y="145">MIMXRT1176</text>
<text x="298.5" y="145">C58</text>
<text x="298.5" y="147.6">1uF</text>
<text x="287.6" y="155.2">FB5</text>
<text x="293.9" y="153.9">GND</text>
<text x="339.7" y="151.4">U2L</text>
<text x="307.6" y="157.1">PWR_FLAG</text>
<text x="298.5" y="162.8">C59</text>
<text x="298.5" y="165.3">1uF</text>
<text x="307.4" y="167.9">C60</text>
<text x="335.6" y="165.3">MIMXRT1176</text>
<text x="179.7" y="169.8">C5</text>
<text x="179.7" y="172.3">10pF</text>
<text x="293.9" y="171.7">GND</text>
<text x="307.4" y="170.4">1uF</text>
<text x="314.3" y="173">C61</text>
<text x="175.1" y="178.7">GND</text>
<text x="302.8" y="176.8">GND</text>
<text x="314.3" y="175.5">1uF</text>
<text x="309.7" y="181.8">GND</text>
<text x="46.4" y="204.7">C52</text>
<text x="46.4" y="207.2">4.7uF</text>
<text x="56.5" y="204.7">C54</text>
<text x="56.5" y="207.2">2.2uF</text>
<text x="51.9" y="213.6">GND</text>
</g>
<g font-size="1.8" fill="#0000c2">
<text x="361.3" y="56.3">100</text>
<text x="366.1" y="56.3">ohm</text>
<text x="371.3" y="56.3">diff</text>
<text x="248.3" y="90.4">Per</text>
<text x="248.3" y="92.5">recommended</text>
<text x="252.6" y="90.4">HDUG,</text>
<text x="259.6" y="90.4">10k</text>
<text x="262.6" y="92.5">when</text>
<text x="264.2" y="90.4">resistor</text>
<text x="268.5" y="92.5">not</text>
<text x="272.6" y="90.4">to</text>
<text x="272.7" y="92.5">in</text>
<text x="275.6" y="92.5">use</text>
<text x="275.6" y="90.4">ground</text>
<text x="360" y="94.4">MIPI</text>
<text x="365.1" y="94.4">DSI</text>
<text x="369.4" y="94.4">Pins</text>
<text x="374.6" y="94.4">have</text>
<text x="380.1" y="94.4">no</text>
<text x="383.6" y="94.4">mux</text>
<text x="132.7" y="162.2">SEMC_DQS PIN</text>
<text x="132.7" y="164.2">floating</text>
<text x="141.2" y="164.2">for</text>
<text x="145" y="164.2">SDRAM RW @200MHz</text>
<text x="148.1" y="162.2">needs</text>
<text x="154.8" y="162.2">to</text>
<text x="157.8" y="162.2">be</text>
</g>
<g font-size="1.8" fill="#009600">
<text x="294.6" y="142.5">VDD_USB_1P8</text>
<text x="294.6" y="160.3">VDD_USB_3P3</text>
</g>
<text font-size="1.8" fill="#0f0f0f" x="311.8" y="170.5">MCM_3V3</text>
<text font-size="1.1" fill="#0f0f0f" x="128.9" y="166.8">SEMC_DQS</text>
</svg>
